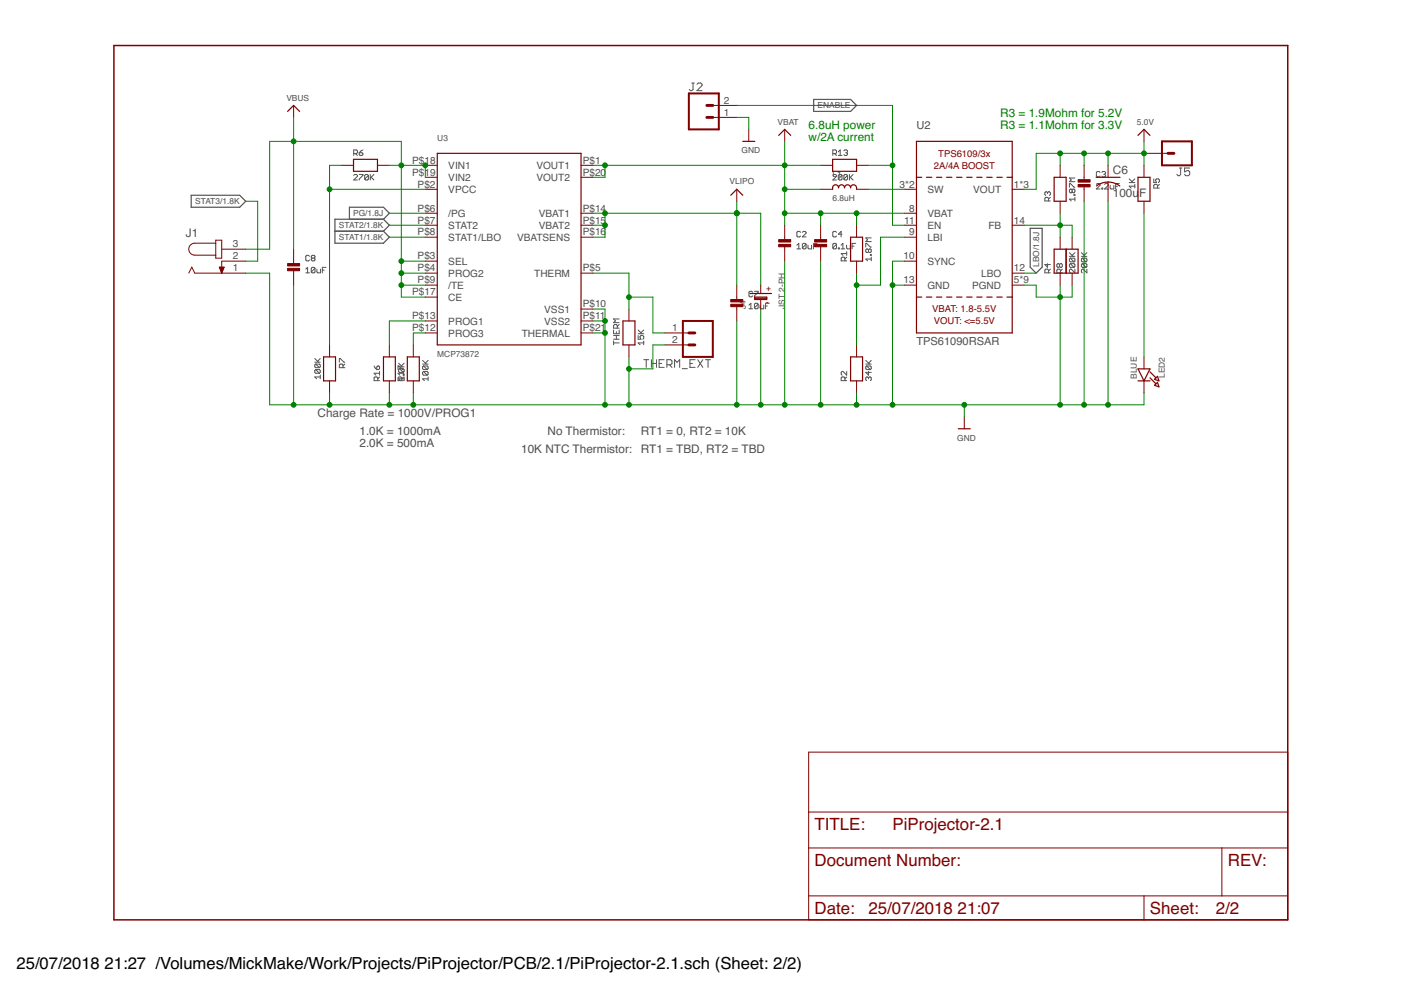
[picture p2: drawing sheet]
<svg xmlns="http://www.w3.org/2000/svg" width="297mm" height="210mm" viewBox="0 0 297 210" stroke-linecap="round" stroke-linejoin="round" font-family="sans-serif">
<g fill="none" stroke="#505050" stroke-width=".21">
<path d="M146.7 17.6h.5M146.9 17.6v1.4l-.2 .2h-.3l-.3-.2M147.8 17.9l.2-.3h.6l.2 .3v.2l-1 1.1h1M75 37.2l.2-.2h.4l.2 .2v.2l-.8 .8h.8M75 32.6h.6l.2-.2v-.4l-.2-.2h-.6v1.2M75.4 32.6l.4 .4M76.2 37h.7v.2l-.7 .8v.2M76.2 32.4h.6l.1 .4-.1 .2h-.5l-.1-.2zM76.9 31.8l-.7 .6M78.1 37.2v.8l-.2 .2h-.4l-.2-.2M78.1 37.2l-.2-.2h-.4l-.2 .2v.8M78.1 37.2l-.8 .8"/>
<path d="M78.5 37v1.2M78.7 37.6l.6 .6M79.3 37l-.8 .8M176.6 37.2l.2-.2h.4l.2 .2v.2l-.8 .8h.8M176.6 32.6h.6l.2-.2v-.4l-.2-.2h-.6v1.2M177 32.6l.4 .4M177.7 32.2l.4-.4v1.2M177.7 33h.8M178.5 37.2v.8l-.2 .2h-.4l-.2-.2M178.5 37.2l-.2-.2h-.4l-.2 .2v.8M178.5 37.2l-.8 .8M178.9 32l.2-.2h.4l.2 .2-.2 .4"/>
<path d="M179.3 32.4h.2M179.5 32.4l.2 .2-.2 .4h-.4l-.2-.2M179.7 37.2v.8l-.2 .2h-.4l-.2-.2M179.7 37.2l-.2-.2h-.4l-.2 .2v.8M179.7 37.2l-.8 .8M180.1 37v1.2M180.3 37.6l.6 .6M180.9 37l-.8 .8M226.7 39.7v-.8h.2l.8 .8h.2M227.9 37.7h-1.2l.4 .4-.4 .4h1.2M232.5 39.1l.1-.2h.4l.2 .2v.2l-.7 .8h.7M233.2 36.6l-.2-.2h-.4l-.1 .2v.7l.1 .2h.4l.2-.2"/>
<path d="M233.6 39.9h.2v.2h-.2zM233.6 36.6l.2-.2h.4l.2 .2-.2 .4M234 37h.2M234.2 39.1l.2-.2h.4l.2 .2v.2l-.8 .8h.8M234.2 37l.2 .1-.2 .4h-.4l-.2-.2M235.4 39.3v.6l.2 .2h.6v-.8M236.5 39.5h.4M237.3 38.9h-.8v1.2M239.4 38.7h1.2M239.4 37.9l.8 .8M240.6 39.5h-1.2l.4 .4M240.6 39.1v.8"/>
<path d="M240.6 37.9l-.6 .6M244.6 37.9v.8h.6l-.2-.4 .2-.4h.4l.2 .2v.4l-.2 .2M245.4 39.9v-.6l-.2-.2h-.4l-.2 .2v.6h1.2M245.8 39.1l-.4 .4M250.1 35.6h.5M250.3 35.6v1.4l-.2 .3h-.3l-.3-.3M252.2 35.6h-1.1v.8l.9-.2 .2 .2v.6l-.2 .3h-.6l-.3-.3M64.8 57.1l.4-.4v1.1M64.8 57.8h.8M65.6 54.3l-.2-.2h-.4l-.2 .2v.8l.2 .2h.4l.2-.2M66.2 54.7h.4M66.2 54.7l-.2-.2 .2-.4h.4l.2 .2-.2 .4"/>
<path d="M66.2 54.7l-.2 .2 .2 .4h.4l.2-.2-.2-.4M66.8 56.9l-.2-.2h-.4l-.2 .2v.8M66.8 56.9v.8l-.2 .1h-.4l-.2-.1M66.8 56.9l-.8 .8M67.2 57.1v.6l.2 .1h.5v-.7M68.3 57.3h.4M69.1 56.7h-.8v1.1M169 52l.4-.4v1.2M169 52.8h.7M169.7 49.3l-.2-.2h-.4l-.1 .2v.7l.1 .2h.4l.2-.2M170.1 49.3l.2-.2h.4l.2 .2v.1l-.8 .8h.8M170.9 51.8v.8l-.2 .2h-.4l-.2-.2"/>
<path d="M170.9 51.8l-.2-.2h-.4l-.2 .2v.8M170.9 51.8l-.8 .8M171.3 52v.6l.2 .2h.6v-.8M172.5 52.2h.3M173.2 51.6h-.7v1.2M177.4 51.8v.8l-.2 .2h-.4l-.2-.2M177.4 51.8l-.2-.2h-.4l-.2 .2v.8M177.4 49.3l-.2-.2h-.4l-.2 .2v.7l.2 .2h.4l.2-.2M177.4 51.8l-.8 .8M177.7 52.6h.2v.2h-.2zM178.3 52.8h.8M178.3 52l.4-.4v1.2"/>
<path d="M178.5 49.7h-.8l.6-.6v1.1M179.1 55.3v-.6l-.2-.2h-.4l-.1 .2v.6h1.1M179.5 52v.6l.2 .2h.6v-.8M179.5 53.4v.7M179.5 54.5l-.4 .4M179.5 53.8h-1.1l.3 .3M180.7 52.2h.4M181.4 51.6h-.7v1.2M183.6 52.4v-.8h.1l.8 .8h.2M184.1 53l-.2-.2-.3 .2v.4l.1 .2 .4-.2M184.1 53l.2-.2 .4 .2v.4l-.2 .2-.4-.2M184.1 53v.4"/>
<path d="M184.5 54h.2v.1h-.2zM184.7 54.5v.8M184.7 54.9h-1.1l.3 .4M184.7 50.4h-1.1l.3 .4-.3 .4h1.1M222.1 40.9l-.2-.2-.4 .2v.4l.2 .1M222.1 40.9l.2-.2 .4 .2v.4l-.2 .1M222.1 40.9v.2M222.1 55.9v.8l-.6-.6h1.2M222.3 57.8v-.5l-.2-.2h-.4l-.2 .2v.5h1.2M222.3 42.6v-.6l-.2-.2h-.4l-.2 .2v.6h1.2M222.7 41.8l-.4 .4M222.7 57.1l-.4 .4"/>
<path d="M224.6 56.1l-.1-.2-.4 .2v.4l.2 .2 .3-.2M224.6 56.1l.2-.2 .4 .2v.4l-.2 .2-.4-.2M224.6 56.1v.4M224.8 57.8v-.5l-.2-.2h-.3l-.2 .2v.5h1.1M225.2 57.1l-.4 .4M226.7 54.4h1.2M226.7 53.6l.8 .8M226.9 54.7h.8l.2 .2v.4l-.2 .2M226.9 55.9h.8l.2 .2v.4l-.2 .2M226.9 54.7l-.2 .2v.4l.2 .2h.8M226.9 55.9l-.2 .2v.4l.2 .2h.8M226.9 55.9l.8 .8"/>
<path d="M226.9 54.7l.8 .8M227.3 40.3l-.2-.2-.4 .2v.4l.2 .2 .4-.2M227.3 40.3l.2-.2 .4 .2v.4l-.2 .2-.4-.2M227.3 40.3v.4M227.7 41.3h.2v.1h-.2zM227.9 42.2h-1.2l.4 .4M227.9 41.8v.8M227.9 57.1v.7l-.8-.7-.4 .2v.4l.2 .1M227.9 53.6l-.6 .5M229.3 54.4h1.1M229.3 53.6l.7 .8M229.5 55.9l-.2 .2v.4l.2 .2h.8"/>
<path d="M229.5 55.9h.8l.1 .2v.4l-.1 .2M229.5 54.7l-.2 .2v.4l.2 .2h.8M229.5 54.7h.8l.1 .2v.4l-.1 .2M229.5 55.9l.8 .8M229.5 54.7l.8 .8M230.4 57.1v.7l-.7-.7-.4 .2v.4l.2 .1M230.4 53.6l-.6 .5M66.7 76.8h1.2M66.7 76l.8 .8M66.9 78.4h.8l.2 .1v.4l-.2 .2M66.9 77.2h.8l.2 .2v.4l-.2 .2M66.9 78.4l-.2 .1v.4l.2 .2h.8"/>
<path d="M66.9 77.2l-.2 .2v.4l.2 .2h.8M66.9 78.4l.8 .7M66.9 77.2l.8 .8M67.9 79.9h-1.2l.4 .4M67.9 79.5v.8M67.9 76l-.6 .6M71.9 76.8v-.8h.2l.8 .8h.2M72.7 78v-.6l-.2-.2h-.4l-.2 .2v.6h1.2M73.1 77.2l-.4 .4M79.3 77.6l.6 .8M79.9 77.8l.4-.2 .2 .2v.4l-.2 .2h-.4zM80.5 79.1h-1.2l.4 .4"/>
<path d="M80.5 79.9l-.4 .4M80.5 78.8v.7M84.4 78.4v-.8l1.2 .8M84.5 77.8h1.2M84.5 77l.8 .8M84.7 78.2l-.2 .2v.4l.2 .2h.8M84.7 78.2h.8l.2 .2v.4l-.2 .2M84.7 78.2l.8 .8M85.5 79.3h.2v.2h-.2zM85.6 79.1h-1.2l.4 .4M85.6 79.9l-.4 .4M85.6 78.8v.7"/>
<path d="M85.7 79.9v.8M85.7 77l-.6 .6M89.6 77.2h1.2M89.6 76.4l.8 .8M89.8 77.6l-.2 .2v.4l.2 .2h.8M89.8 77.6h.8l.2 .2v.4l-.2 .2M89.8 78.8l-.2 .2v.3l.2 .2h.8M89.8 78.8h.8l.2 .2v.3l-.2 .2M89.8 78.8l.8 .7M89.8 77.6l.8 .8M90.8 79.9v.8M90.8 76.4l-.6 .6"/>
<path d="M130.1 72.7h1.2M130.1 71.9h1.2M130.1 71.1h1.2M130.1 70v.8h1.2v-.8M130.1 72.3v.8M130.7 70.4v.4M130.7 71.1v.8M130.9 69.6v-.6l-.2-.2h-.4l-.2 .2v.6h1.2M131.3 68.8l-.4 .4M131.3 67.6h-1.2l.4 .4-.4 .4h1.2M135.3 71.1v.8h.6l-.2-.4 .2-.4h.4l.2 .2v.4l-.2 .2M135.3 70.8h1.2"/>
<path d="M135.3 70l.8 .8M136.5 72.7h-1.2l.4 .4M136.5 72.3v.8M136.5 70l-.6 .5M136.5 76.3h1.1M137 76.3v1.6M138.1 76.3v1.6M138.1 77.1h1.1M139.2 76.3v1.6M139.7 77.1h.6M140.8 76.3h-1.1v1.6h1.1M141.4 77.3h.8l.3-.2v-.6l-.3-.2h-.8v1.6"/>
<path d="M141.9 77.3l.6 .6M143 77.9v-1.6l.6 .5 .5-.5v1.6M144.7 78.2h1M146.3 77.1h.5M147.4 76.3h-1.1v1.6h1.1M147.9 76.3l1.1 1.6M149 76.3l-1.1 1.6M149.6 76.3h1M150.1 76.3v1.6M158.8 64.7l.4-.4v1.2M158.8 65.5h.8M159.6 62l-.2-.2h-.4l-.2 .2v.7l.2 .2h.4l.2-.2"/>
<path d="M160 61.8h.7v.2l-.7 .7v.2M160.7 64.5v.8l-.2 .2h-.3l-.2-.2M160.7 64.5l-.2-.2h-.3l-.2 .2v.8M160.7 64.5l-.7 .8M161.1 64.7v.6l.2 .2h.6v-.8M162.3 64.9h.4M163.1 64.3h-.8v1.2M179.5 78.8v.7l-.8-.7-.3 .2v.3l.1 .2M179.5 79.9l-.4 .4M183.6 77.2h1.1M183.6 76.4l.7 .8M183.7 77.6l-.1 .2v.4l.1 .2h.8"/>
<path d="M183.7 77.6h.8l.2 .2v.4l-.2 .2M183.7 77.6l.8 .8M184.1 78.8v.7l-.5-.5h1.1M184.7 76.4l-.6 .6M80.1 80.7v-.6l-.2-.2h-.4l-.2 .2v.6h1.2M85.2 80.7v-.6l-.2-.2h-.4l-.2 .2v.6h1.2M85.7 80.3h-1.2l.4 .4M90.8 80.3h-1.2l.4 .4M179.1 80.7v-.6l-.2-.2h-.4l-.1 .2v.6h1.1M184.1 80.1l.2-.2 .4 .2v.4l-.2 .2M184.1 80.1l-.2-.2-.3 .2v.4l.1 .2M184.1 80.1v.2"/>
</g>
<path d="M172.5 21.1h7.8l1.3 1.3-1.3 1.2h-7.8zM40.5 41.4h10.3l1.3 1.3-1.3 1.2h-10.3zM71 49h10.3M74.1 46.5v-2.6h7.2l1.2 1.3-1.2 1.3M81.3 46.5l1.2 1.3-1.2 1.2M81.3 46.5h-10.3v5.1h10.3l1.2-1.3-1.2-1.3M218.4 48.4h2.6v8.2l-1.3 1.3-1.3-1.3z" fill="none" stroke="#505050" stroke-width=".25"/>
<g fill="none" stroke="#800000" stroke-width=".21">
<path d="M62.3 22.4v2.5M72.4 35.1h2.6M80 35.1h2.5M90.2 35.1h2.5M90.2 37.6h2.5M123.2 35.1h2.5M123.2 37.6h2.5M151.1 24.9h5.1M151.1 22.4h5.1M158.7 27.4v2.6M166.4 27.4v2.6M174 35.1h2.5"/>
<path d="M181.6 35.1h2.5M224.8 35.1v2.5M229.8 35.1v3.3M229.8 39.4v3.3M234.9 35.1v2.5M234.9 38.6v4.1M242.5 27.4v2.6M242.5 35.1v2.5M242.5 32.5h5.1M40 57.9l.7-1.3 .6 1.3h10.8M45.7 51.6h-4.4a1.27 1.27 0 0 0-1.3 1.2 1.27 1.27 0 0 0 1.3 1.3h4.4M45.7 50.9h1.3v3.8h-1.3z"/>
<path d="M46.5 56.6h1l-.5 1.3zM46.6 56.8h.9M46.6 56.9h.8M46.7 57h.6M46.7 57.2h.6M46.8 57.3h.4M46.8 57.4h.4M46.9 57.5h.3M46.9 57.7h.2M46.9 57.8h.2M47 52.8h5.1M47 57.9h.1"/>
<path d="M52.1 55.4h-5.1v2.5M62.3 52.8v3.3M62.3 57.1v3.4M90.2 40.1h2.5M90.2 45.2h2.5M90.2 47.8h2.5M90.2 50.3h2.5M90.2 55.4h2.5M90.2 57.9h2.5M123.2 45.2h2.5M123.2 47.8h2.5M123.2 50.3h2.5"/>
<path d="M123.2 57.9h2.5M156.2 40.1v2.6M166.4 47.8v3.3M166.4 52.1v3.3M174 40.1h2.5M174 47.8v3.3M174 52.1v3.3M181.6 40.1h2.5M181.6 47.8v2.5M181.6 55.4v2.5M191.8 40.1h2.5M191.8 45.2h2.5"/>
<path d="M191.8 47.8h2.5M191.8 50.3h2.5M191.8 55.4h2.5M214.6 40.1h2.5M214.6 47.8h2.5M214.6 57.9h2.5M224.8 42.7v2.5M224.8 50.3v2.5M224.8 57.9v2.6M227.3 50.3v2.5M227.3 57.9v2.6M242.5 42.7v2.5"/>
<path d="M69.9 73.1v2.6M82.5 73.1v2.6M87.6 73.1v2.6M90.2 60.5h2.5M90.2 63h2.5M90.2 68.1h2.5M90.2 70.6h2.5M123.2 68.1h2.5M123.2 70.6h2.5M123.2 65.5h2.5M133.3 65.5v2.6M133.3 73.1v2.6"/>
<path d="M141 70.6h5M141 73.1h5M156.2 60.5v3.3M156.2 64.8v3.3M161.3 60.5v1.6M161.3 63.6v1.9M181.6 73.1v2.6M191.8 60.5h2.5M214.6 60.5h2.5M242.5 75.7v2.5M69.9 80.8v2.5M82.5 80.8v2.5"/>
<path d="M87.6 80.8v2.5M181.6 80.8v2.5M204.4 88.4v2.5M242.5 80.8v2.5M171.4 159.5h101.6v35.5h-101.6zM171.4 179.8h101.6M171.4 172.2h101.6M259.1 179.8v10.1M171.4 189.9h101.6M242.5 189.9v5.1"/>
</g>
<g fill="none" stroke="#800000" stroke-width=".25">
<path d="M61 23.6l1.3-1.2 1.2 1.2M75 33.8h5v2.5h-5zM92.7 32.5h30.5v40.6h-30.5zM157.5 30h2.5M165.1 28.7l1.3-1.3 1.2 1.3M176.5 33.8h5.1v2.5h-5.1zM194.3 37.6h1.1M194.3 30h20.3v40.6h-20.3zM196.4 37.6h1.2M198.6 37.6h1.1M200.7 37.6h1.1M202.8 37.6h1.2"/>
<path d="M205 37.6h1.1M207.1 37.6h1.1M209.2 37.6h1.2M211.3 37.6h1.2M213.5 37.6h1.1M223.5 37.6h2.5v5.1h-2.5zM232.4 37.6h5.1M232.5 39.4a4 4 0 0 1 4.9 0M241.3 37.6h2.5v5.1h-2.5zM241.3 28.7l1.2-1.3 1.3 1.3M154.9 41.4l1.3-1.3 1.3 1.3M176.5 40.1a.67 .67 0 0 1 .5-.9 .67 .67 0 0 1 .8 .6 .63 .63 0 0 1 .6-.6 .63 .63 0 0 1 .7 .6 .63 .63 0 0 1 .6-.6 .63 .63 0 0 1 .6 .6 .67 .67 0 0 1 .9-.6 .67 .67 0 0 1 .4 .9"/>
<path d="M180.3 50.3h2.6v5.1h-2.6zM223.5 52.8h5.1v5.1h-5.1zM226 52.8v5.1M68.6 75.7h2.5v5.1h-2.5zM81.3 75.7h2.5v5.1h-2.5zM86.4 75.7h2.5v5.1h-2.5zM132.1 68.1h2.5v5h-2.5zM159 62.2h4.6M160 63h2.6v.5h-2.6zM160 63.2h2.6M180.3 75.7h2.6v5.1h-2.6zM194.3 63h1.1"/>
<path d="M196.4 63h1.2M198.6 63h1.1M200.7 63h1.1M202.8 63h1.2M205 63h1.1M207.1 63h1.1M209.2 63h1.2M211.3 63h1.2M213.5 63h1.1M241.3 78.2h2.5l-1.3 2.6zM243.8 78.8l1.3 1.3M203.2 90.9h2.5"/>
<path d="M241.3 80.8h2.5M243.8 80.1l1.3 1.3M244.8 80.4l.6-.6 .3 1zM244.8 81.7l.6-.6 .3 .9z"/>
</g>
<g fill="#800000" stroke="#800000" stroke-width=".21">
<path d="M165.1 51.8h2.5v.5h-2.5z"/>
<path d="M165.1 50.8h2.5v.5h-2.5z"/>
<path d="M228.6 39.1h2.5v.5h-2.5z"/>
<path d="M228.6 38.1h2.5v.5h-2.5z"/>
<path d="M172.7 51.8h2.6v.5h-2.6z"/>
<path d="M172.7 50.8h2.6v.5h-2.6z"/>
<path d="M154.9 64.5h2.6v.5h-2.6z"/>
<path d="M154.9 63.5h2.6v.5h-2.6z"/>
<path d="M61 56.9h2.5v.5h-2.5z"/>
<path d="M61 55.9h2.5v.5h-2.5z"/>
</g>
<path d="M24.2 9.7h248.8v185.3h-248.8z" fill="none" stroke="#800000" stroke-width=".32"/>
<path d="M146 19.8h6.4v7.6h-6.4zM246.4 30h6.3v5.1h-6.3zM144.8 68.1h6.3v7.6h-6.3z" fill="none" stroke="#800000" stroke-width=".42"/>
<path d="M149.9 22.4h1.2M149.9 24.9h1.2M247.6 32.5h1.3M146 73.1h1.3M146 70.6h1.3" fill="none" stroke="#800000" stroke-width=".61"/>
<g fill="none" stroke="#008000" stroke-width=".21">
<path d="M62.3 24.9v27.9M72.4 35.1h-2.5v38M82.5 35.1h7.7v2.5M125.7 35.1h48.3M128.3 35.1v2.5h-2.6M156.2 22.4h33v25.4h2.6M156.2 24.9h2.5v2.5M166.4 30v17.8M184.1 35.1h5.1M224.8 32.5v2.6M229.8 32.5v2.6M234.9 32.5v2.6"/>
<path d="M242.5 32.5h-22.8v7.6h-2.6M242.5 30v5.1M52.1 57.9h5.1v27.9h185.3v-2.5M52.1 52.8h5.1v-22.8h27.9v33h5.1M52.1 42.7h2.5v12.7h-2.5M69.9 40.1h20.3M82.5 50.3h7.7M82.5 45.2h7.7M82.5 47.8h7.7M85.1 55.4h5.1M85.1 57.9h5.1M125.7 57.9h7.6v7.6"/>
<path d="M125.7 45.2h35.6v15.3M125.7 47.8h2.6M128.3 45.2v5.1h-2.6M156.2 42.7v17.8M166.4 55.4v30.4M166.4 40.1h7.6M166.4 45.2h25.4M174 45.2v2.6M174 55.4v30.4M181.6 45.2v2.6M181.6 57.9v15.2M184.1 40.1h7.7"/>
<path d="M191.8 50.3h-5.1v10.2h-5.1M191.8 55.4h-2.6v30.4M217.1 57.9h2.6M217.1 47.8h10.2v2.5M224.8 45.2v5.1M229.8 42.7v43.1M234.9 42.7v43.1M242.5 45.2v30.5M62.3 60.5v25.3M85.1 60.5h5.1M90.2 68.1h-7.7v5M90.2 70.6h-2.6v2.5"/>
<path d="M125.7 70.6h2.6M125.7 65.5h2.6v20.3M125.7 68.1h2.6M133.3 63h5.1v7.6h2.6M133.3 75.7v10.1M141 73.1h-2.6v5.1h-5.1M156.2 68.1v17.7M161.3 65.5v20.3M189.2 60.5h2.6M217.1 60.5h2.6v2.5h7.6v-2.5M224.8 60.5v25.3M69.9 83.3v2.5"/>
<path d="M82.5 83.3v2.5M87.6 83.3v2.5M181.6 83.3v2.5M204.4 85.8v2.6"/>
</g>
<g fill="#008000" stroke="#008000" stroke-width=".21">
<circle cx="128.3" cy="70.6" r=".51"/>
<circle cx="128.3" cy="68.1" r=".51"/>
<circle cx="87.6" cy="85.8" r=".51"/>
<circle cx="128.3" cy="85.8" r=".51"/>
<circle cx="133.3" cy="85.8" r=".51"/>
<circle cx="156.2" cy="85.8" r=".51"/>
<circle cx="82.5" cy="85.8" r=".51"/>
<circle cx="69.9" cy="85.8" r=".51"/>
<circle cx="62.3" cy="85.8" r=".51"/>
<circle cx="189.2" cy="60.5" r=".51"/>
<circle cx="189.2" cy="85.8" r=".51"/>
<circle cx="204.4" cy="85.8" r=".51"/>
<circle cx="224.8" cy="85.8" r=".51"/>
<circle cx="174" cy="85.8" r=".51"/>
<circle cx="181.6" cy="85.8" r=".51"/>
<circle cx="229.8" cy="85.8" r=".51"/>
<circle cx="234.9" cy="85.8" r=".51"/>
<circle cx="224.8" cy="63" r=".51"/>
<circle cx="161.3" cy="85.8" r=".51"/>
<circle cx="166.4" cy="85.8" r=".51"/>
<circle cx="133.3" cy="78.2" r=".51"/>
<circle cx="181.6" cy="60.5" r=".51"/>
<circle cx="229.8" cy="32.5" r=".51"/>
<circle cx="242.5" cy="32.5" r=".51"/>
<circle cx="234.9" cy="32.5" r=".51"/>
<circle cx="224.8" cy="32.5" r=".51"/>
<circle cx="166.4" cy="45.2" r=".51"/>
<circle cx="174" cy="45.2" r=".51"/>
<circle cx="166.4" cy="40.1" r=".51"/>
<circle cx="166.4" cy="35.1" r=".51"/>
<circle cx="128.3" cy="35.1" r=".51"/>
<circle cx="181.6" cy="45.2" r=".51"/>
<circle cx="189.2" cy="35.1" r=".51"/>
<circle cx="224.8" cy="47.8" r=".51"/>
<circle cx="69.9" cy="40.1" r=".51"/>
<circle cx="133.3" cy="63" r=".51"/>
<circle cx="62.3" cy="30" r=".51"/>
<circle cx="90.2" cy="35.1" r=".51"/>
<circle cx="85.1" cy="57.9" r=".51"/>
<circle cx="85.1" cy="60.5" r=".51"/>
<circle cx="85.1" cy="55.4" r=".51"/>
<circle cx="85.1" cy="35.1" r=".51"/>
<circle cx="156.2" cy="45.2" r=".51"/>
<circle cx="128.3" cy="47.8" r=".51"/>
<circle cx="128.3" cy="45.2" r=".51"/>
</g>
<g font-size="3.6" fill="#800000">
<text x="172.7" y="176">TITLE:</text>
<text x="189.2" y="176">PiProjector-2.1</text>
<text x="172.7" y="183.6">Document Number:</text>
<text x="260.3" y="183.6">REV:</text>
<text x="172.7" y="193.8">Date:</text>
<text x="184.1" y="193.8">25/07/2018</text>
<text x="203" y="193.8">21:07</text>
<text x="243.8" y="193.8">Sheet:</text>
<text x="257.8" y="193.8">2/2</text>
</g>
<g font-size="3.5">
<text x="3.5" y="205.4">25/07/2018</text>
<text x="22.2" y="205.4">21:27 /Volumes/MickMake/Work/Projects/PiProjector/PCB/2.1/PiProjector-2.1.sch (Sheet: 2/2)</text>
</g>
<g font-size="2.5" fill="#008000">
<text x="171.4" y="27.3">6.8uH power</text>
<text x="171.4" y="30">w/2A current</text>
<text x="212.1" y="24.8">R3 = 1.9Mohm for 5.2V</text>
<text x="212.1" y="27.4">R3 = 1.1Mohm for 3.3V</text>
</g>
<g font-size="2.5" fill="#505050">
<text x="235.9" y="41.8">100u</text>
<text x="235.9" y="37">C6</text>
<text x="241.5" y="41.8">F</text>
<text x="39.4" y="50.3">J1</text>
<text x="67.3" y="88.4">Charge Rate = 1000V/PROG1</text>
<text x="76.2" y="92.2">1.0K = 1000mA</text>
<text x="76.2" y="94.7">2.0K = 500mA</text>
<text x="110.5" y="96">10K NTC Thermistor:</text>
<text x="116.1" y="92.2">No Thermistor:</text>
<text x="135.9" y="92.2">RT1 = 0, RT2 = 10K</text>
<text x="135.9" y="96">RT1 = TBD, RT2 = TBD</text>
</g>
<g font-size="2.3" fill="#505050">
<text x="194.3" y="27.4">U2</text>
<text x="194.3" y="73.1">TPS61090RSAR</text>
</g>
<g font-size="2.1" fill="#505050">
<text x="153.5" y="22">2</text>
<text x="153.5" y="24.5">1</text>
<text x="87.4" y="34.7">P$18</text>
<text x="95.1" y="35.8">VIN1</text>
<text x="113.7" y="35.8">VOUT1</text>
<text x="123.5" y="34.7">P$1</text>
<text x="87.4" y="37.2">P$19</text>
<text x="88.6" y="39.8">P$2</text>
<text x="95.1" y="38.4">VIN2</text>
<text x="95.1" y="40.9">VPCC</text>
<text x="113.7" y="38.4">VOUT2</text>
<text x="123.5" y="37.2">P$20</text>
<text x="190.7" y="39.8">3*2</text>
<text x="196.6" y="40.9">SW</text>
<text x="206.3" y="40.9">VOUT</text>
<text x="215" y="39.8">1*3</text>
<text x="88.6" y="44.9">P$6</text>
<text x="88.6" y="47.4">P$7</text>
<text x="95.1" y="46">/PG</text>
<text x="114.3" y="46">VBAT1</text>
<text x="123.5" y="44.9">P$14</text>
<text x="123.5" y="47.4">P$15</text>
<text x="191.7" y="47.4">11</text>
<text x="192.8" y="44.9">8</text>
<text x="196.6" y="46">VBAT</text>
<text x="215" y="47.4">14</text>
<text x="49.3" y="52.5">3</text>
<text x="88.6" y="49.9">P$8</text>
<text x="95.1" y="48.5">STAT2</text>
<text x="95.1" y="51">STAT1/LBO</text>
<text x="109.6" y="51">VBATSENS</text>
<text x="114.3" y="48.5">VBAT2</text>
<text x="123.5" y="49.9">P$16</text>
<text x="192.8" y="49.9">9</text>
<text x="196.6" y="48.5">EN</text>
<text x="196.6" y="51">LBI</text>
<text x="209.5" y="48.5">FB</text>
<text x="49.3" y="55">2</text>
<text x="49.3" y="57.5">1</text>
<text x="88.6" y="55">P$3</text>
<text x="88.6" y="57.5">P$4</text>
<text x="95.1" y="56.1">SEL</text>
<text x="95.1" y="58.7">PROG2</text>
<text x="113.3" y="58.7">THERM</text>
<text x="123.5" y="57.5">P$5</text>
<text x="191.6" y="55">10</text>
<text x="196.6" y="56.1">SYNC</text>
<text x="208" y="58.7">LBO</text>
<text x="215" y="57.5">12</text>
<text x="87.4" y="62.6">P$17</text>
<text x="88.6" y="60.1">P$9</text>
<text x="95.1" y="61.2">/TE</text>
<text x="95.1" y="63.7">CE</text>
<text x="123.5" y="65.2">P$10</text>
<text x="191.6" y="60.1">13</text>
<text x="196.6" y="61.2">GND</text>
<text x="206.1" y="61.2">PGND</text>
<text x="215" y="60.1">5*9</text>
<text x="87.4" y="70.2">P$12</text>
<text x="87.4" y="67.7">P$13</text>
<text x="95.1" y="71.4">PROG3</text>
<text x="95.1" y="68.8">PROG1</text>
<text x="110.6" y="71.4">THERMAL</text>
<text x="115.4" y="68.8">VSS2</text>
<text x="115.4" y="66.3">VSS1</text>
<text x="123.5" y="67.7">P$11</text>
<text x="123.5" y="70.2">P$21</text>
<text x="142.5" y="70.2">1</text>
<text x="142.5" y="72.8">2</text>
</g>
<g font-size="2" fill="#800000">
<text x="198" y="35.7">2A/4A BOOST</text>
<text x="198.9" y="33.2">TPS6109/3x</text>
<text x="197.7" y="66.2">VBAT: 1.8-5.5V</text>
<text x="198" y="68.8">VOUT: &lt;=5.5V</text>
</g>
<g font-size="1.8" fill="#505050">
<text x="60.7" y="21.3">VBUS</text>
<text x="173.3" y="23">ENABLE</text>
<text x="92.7" y="30">U3</text>
<text x="164.8" y="26.4">VBAT</text>
<text x="241" y="26.4">5.0V</text>
<text x="157.2" y="32.5">GND</text>
<text x="154.7" y="39.1">VLIPO</text>
<text x="176.5" y="37.6">L1</text>
<text x="41.4" y="43.3">STAT3/1.8K</text>
<text x="74.9" y="45.8">PG/1.8J</text>
<text x="176.5" y="42.7">6.8uH</text>
<text x="71.9" y="48.4">STAT2/1.8K</text>
<text x="71.9" y="50.9">STAT1/1.8K</text>
<text x="220.3" y="56.6" transform="rotate(-90 220.3 56.6)">LBO/1.8J</text>
<text x="158.1" y="65.5" transform="rotate(-90 158.1 65.5)">J4</text>
<text x="166.4" y="65.5" transform="rotate(-90 166.4 65.5)">JST 2-PH</text>
<text x="92.7" y="75.7">MCP73872</text>
<text x="241" y="80.3" transform="rotate(-90 241 80.3)">BLUE</text>
<text x="247" y="80.1" transform="rotate(-90 247 80.1)">LED2</text>
<text x="202.9" y="93.5">GND</text>
</g>
<g font-size="1.8" fill="#800000">
<text x="162.4" y="61.7">+</text>
<text x="162.4" y="64.8">-</text>
</g>
</svg>
